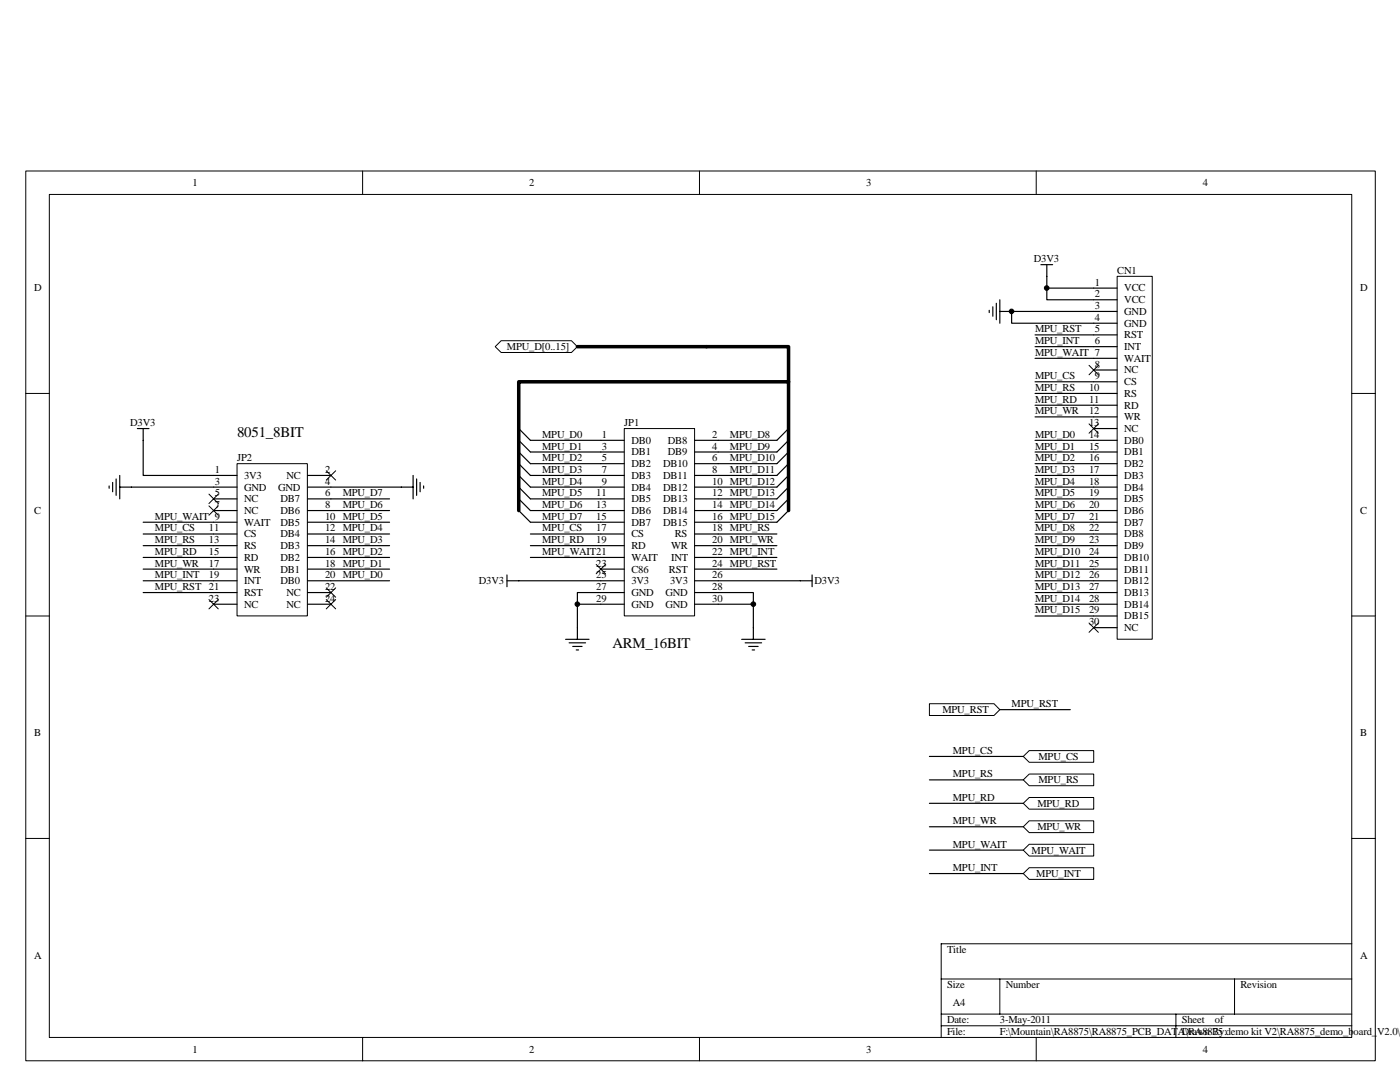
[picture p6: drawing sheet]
<svg xmlns="http://www.w3.org/2000/svg" width="279mm" height="216mm" viewBox="0 0 279 216" stroke-linecap="round" stroke-linejoin="round" font-family="sans-serif">
<g fill="none" stroke="#000" stroke-width=".2">
<path d="M5.1 34.1h269.4v177.6h-269.4zM9.8 38.8h260v168.2h-260zM72.4 34.1v4.7M139.6 34.1v4.7M206.8 34.1v4.7M5.1 78.5h4.7M269.8 78.5h4.7M5.1 122.9h4.7M269.8 122.9h4.7M5.1 167.3h4.7M269.8 167.3h4.7M187.8 195.3h82"/>
<path d="M199.5 195.3v7.1M246.4 195.3v7.1M269.8 188.3h-82v18.7M72.4 207v4.7M139.6 207v4.7M187.8 202.4h82M187.8 204.7h82M206.8 207v4.7M234.7 202.4v4.6"/>
</g>
<g fill="#fff" stroke="#000" stroke-width=".2">
<path d="M100 68h14l1.2 1.2-1.2 1.1h-14l-1.2-1.1z" fill-rule="evenodd"/>
<path d="M204.2 150.9l1.2-1.1h12.9v2.3h-12.9z" fill-rule="evenodd"/>
<path d="M204.2 155.6l1.2-1.1h12.9v2.3h-12.9z" fill-rule="evenodd"/>
<path d="M204.2 160.3l1.2-1.2h12.9v2.4h-12.9z" fill-rule="evenodd"/>
<path d="M205.4 163.8h12.9v2.3h-12.9l-1.2-1.1z" fill-rule="evenodd"/>
<path d="M204.2 169.6l1.2-1.1h12.9v2.3h-12.9z" fill-rule="evenodd"/>
<path d="M204.2 174.3l1.2-1.2h12.9v2.4h-12.9z" fill-rule="evenodd"/>
</g>
<path d="M185.5 150.9h18.7M185.5 155.6h18.7M185.5 160.3h18.7M185.5 165h18.7M185.5 169.6h18.7M185.5 174.3h18.7" fill="none" stroke="#000" stroke-width=".23"/>
<path d="M185.5 140.4h12.9l1.1 1.2-1.1 1.2h-12.9z" fill-rule="evenodd" fill="#fff" stroke="#000" stroke-width=".2"/>
<path d="M199.5 141.6h14.1" fill="none" stroke="#000" stroke-width=".23"/>
<path d="M124.6 85.5h14v37.4h-14z" fill="#fff"/>
<path d="M124.6 85.5h14v37.4h-14z" fill="none" stroke="#000" stroke-width=".2"/>
<g fill="none" stroke="#000" stroke-width=".23">
<path d="M119.9 87.9h4.7M119.9 90.2h4.7M119.9 92.5h4.7M119.9 94.9h4.7M119.9 97.2h4.7M119.9 99.5h4.7M138.6 87.9h4.7M138.6 90.2h4.7M138.6 92.5h4.7M138.6 94.9h4.7M138.6 97.2h4.7M138.6 99.5h4.7"/>
<path d="M119.9 101.9h4.7M119.9 104.2h4.7M119.9 106.6h4.7M119.9 108.9h4.7M119.9 111.2h4.7M119.9 113.6h4.7M119.9 115.9h4.7M119.9 118.2h4.7M138.6 101.9h4.7M138.6 104.2h4.7M138.6 106.6h4.7M138.6 108.9h4.7"/>
<path d="M138.6 111.2h4.7M138.6 113.6h4.7M138.6 115.9h4.7M138.6 118.2h4.7M119.9 120.6h4.7M138.6 120.6h4.7"/>
</g>
<path d="M47.3 92.5h14v30.4h-14z" fill="#fff"/>
<g fill="none" stroke="#000" stroke-width=".2">
<path d="M41.7 98.6l1.9 1.9M43.6 98.6l-1.9 1.9M47.3 92.5h14v30.4h-14zM65.1 93.9l1.9 1.9M67 93.9l-1.9 1.9M41.7 100.9l1.9 1.9M41.7 119.6l1.9 1.9M43.6 100.9l-1.9 1.9M43.6 119.6l-1.9 1.9M65.1 119.6l1.9 1.9M65.1 117.3l1.9 1.9M67 119.6l-1.9 1.9"/>
<path d="M67 117.3l-1.9 1.9M119 112.6l1.8 1.9M120.8 112.6l-1.8 1.9"/>
</g>
<g fill="none" stroke="#000" stroke-width=".23">
<path d="M21.8 97v.4M22.5 96.3v1.8M23.2 95.6v3.2M23.9 97.2h23.4M23.9 94.9v4.6M27.4 85.5h2.3M28.6 85.5v9.4h18.7M42.6 99.5h4.7M61.4 94.9h4.6M61.4 97.2h21M61.4 99.5h16.3M82.4 94.9v4.6"/>
<path d="M83.1 95.6v3.2M83.8 96.3v1.8M84.5 97v.4M105.9 94.9h14M105.9 97.2h14M105.9 99.5h14M105.9 87.9h14M105.9 90.2h14M105.9 92.5h14M143.3 94.9h11.7M143.3 97.2h11.7M143.3 99.5h11.7"/>
<path d="M143.3 87.9h11.7M143.3 90.2h11.7M143.3 92.5h11.7M28.6 104.2h18.7M28.6 106.6h18.7M28.6 108.9h18.7M28.6 111.2h18.7M28.6 113.6h18.7M28.6 115.9h18.7M28.6 118.2h18.7M42.6 101.9h4.7M61.4 101.9h16.3"/>
<path d="M61.4 104.2h16.3M61.4 106.6h16.3M61.4 108.9h16.3M61.4 111.2h16.3M61.4 113.6h16.3M61.4 115.9h16.3M61.4 118.2h4.6M101.2 115.9h18.7M101.2 114.7v2.4M105.9 101.9h14M105.9 104.2h14M105.9 106.6h14"/>
<path d="M105.9 108.9h14M105.9 111.2h14M119.9 118.2h-4.7v9.4M143.3 118.2h7v9.4M143.3 101.9h11.7M143.3 104.2h11.7M143.3 106.6h11.7M143.3 108.9h11.7M143.3 111.2h11.7M143.3 113.6h11.7M143.3 115.9h18.8M162.1 114.7v2.4"/>
<path d="M42.6 120.6h4.7M61.4 120.6h4.6M112.9 127.6h4.7M113.6 128.3h3.3M114.3 129h1.9M115 129.7h.5M115.2 120.6h4.7M143.3 120.6h7M148 127.6h4.7M148.7 128.3h3.3M149.4 129h1.9M150.1 129.7h.5"/>
</g>
<path d="M223 55.2h7v72.4h-7z" fill="#fff"/>
<path d="M222.9 55.1h7.1v72.5h-7.1zM217.3 72.9l1.9 1.9M219.2 72.9l-1.9 1.9M217.3 84.6l1.9 1.8M219.2 84.6l-1.9 1.8M217.3 124.3l1.9 1.9M219.2 124.3l-1.9 1.9" fill="none" stroke="#000" stroke-width=".2"/>
<g fill="none" stroke="#000" stroke-width=".23">
<path d="M199.5 59.8v4.7M207.7 52.8h2.4M208.9 52.8v4.7h14M208.9 57.5v2.3h14M197.4 61.9v.5M198.1 61.2v1.9M198.8 60.5v3.3M199.5 62.1h2.4M206.6 66.8h16.3M206.6 69.2h16.3M206.6 71.5h16.3M206.6 76.2h16.3"/>
<path d="M206.6 78.5h16.3M218.3 73.8h4.6M222.9 62.1h-21v2.4h21M103.5 85.5l2.4 2.4M103.5 87.9l2.4 2.3M103.5 90.2l2.4 2.3M103.5 92.5l2.4 2.4M103.5 94.9l2.4 2.3M103.5 97.2l2.4 2.3M103.5 99.5l2.4 2.4M157.4 85.5l-2.4 2.4M157.4 87.9l-2.4 2.3"/>
<path d="M157.4 90.2l-2.4 2.3M157.4 92.5l-2.4 2.4M157.4 94.9l-2.4 2.3M157.4 97.2l-2.4 2.3M157.4 99.5l-2.4 2.4M206.6 80.9h16.3M206.6 83.2h16.3M206.6 87.9h16.3M206.6 90.2h16.3M206.6 92.5h16.3M206.6 94.9h16.3M206.6 97.2h16.3"/>
<path d="M206.6 99.5h16.3M218.3 85.5h4.6M103.5 101.9l2.4 2.3M157.4 101.9l-2.4 2.3M206.6 101.9h16.3M206.6 104.2h16.3M206.6 106.6h16.3M206.6 108.9h16.3M206.6 111.2h16.3M206.6 113.6h16.3M206.6 115.9h16.3M206.6 118.2h16.3"/>
<path d="M206.6 120.6h16.3M206.6 122.9h16.3M218.3 125.2h4.6"/>
</g>
<path d="M115.2 69.2h42.2v32.7M157.4 76.2h-53.9v25.7" fill="none" stroke="#000" stroke-width=".7"/>
<g fill="#000" stroke="#000" stroke-width=".2">
<circle cx="208.9" cy="57.5" r=".46"/>
<circle cx="201.9" cy="62.1" r=".46"/>
<circle cx="115.2" cy="120.6" r=".46"/>
<circle cx="150.3" cy="120.6" r=".46"/>
</g>
<g font-size="3">
<text x="47.3" y="87.1">8051_8BIT</text>
<text x="122.3" y="129.2">ARM_16BIT</text>
</g>
<g font-size="2.1">
<text x="38.4" y="37.1">1</text>
<text x="105.6" y="37.1">2</text>
<text x="172.8" y="37.1">3</text>
<text x="240.1" y="37.1">4</text>
<text x="206.3" y="52.3">D3V3</text>
<text x="6.8" y="58.1">D</text>
<text x="218.5" y="57">1</text>
<text x="218.5" y="59.3">2</text>
<text x="222.9" y="54.7">CN1</text>
<text x="224.4" y="58.1">VCC</text>
<text x="271.4" y="58.1">D</text>
<text x="218.5" y="61.7">3</text>
<text x="218.5" y="64">4</text>
<text x="224.4" y="60.5">VCC</text>
<text x="224.4" y="62.8">GND</text>
<text x="224.4" y="65.2">GND</text>
<text x="101.2" y="69.8">MPU_D[0..15]</text>
<text x="206.6" y="66.3">MPU_RST</text>
<text x="206.6" y="68.7">MPU_INT</text>
<text x="206.6" y="71">MPU_WAIT 7</text>
<text x="218.5" y="66.3">5</text>
<text x="218.5" y="68.7">6</text>
<text x="224.4" y="67.5">RST</text>
<text x="224.4" y="69.8">INT</text>
<text x="206.6" y="75.7">MPU_CS</text>
<text x="218.5" y="73.3">8</text>
<text x="218.5" y="75.7">9</text>
<text x="224.4" y="72.2">WAIT</text>
<text x="224.4" y="74.5">NC</text>
<text x="224.4" y="76.9">CS</text>
<text x="206.6" y="78">MPU_RS</text>
<text x="206.6" y="80.3">MPU_RD</text>
<text x="206.6" y="82.7">MPU_WR</text>
<text x="217.3" y="78">10</text>
<text x="217.3" y="80.3">11</text>
<text x="217.3" y="82.7">12</text>
<text x="224.4" y="79.2">RS</text>
<text x="224.4" y="81.5">RD</text>
<text x="224.4" y="83.9">WR</text>
<text x="26" y="85">D3V3</text>
<text x="108.2" y="87.4">MPU_D0</text>
<text x="108.2" y="89.7">MPU_D1</text>
<text x="120.1" y="87.4">1</text>
<text x="120.1" y="89.7">3</text>
<text x="124.6" y="85">JP1</text>
<text x="126" y="88.5">DB0</text>
<text x="133.3" y="88.5">DB8</text>
<text x="142.2" y="87.4">2</text>
<text x="142.2" y="89.7">4</text>
<text x="145.7" y="87.4">MPU_D8</text>
<text x="145.7" y="89.7">MPU_D9</text>
<text x="206.6" y="87.4">MPU_D0</text>
<text x="206.6" y="89.7">MPU_D1</text>
<text x="217.3" y="85">13</text>
<text x="217.3" y="87.4">14</text>
<text x="217.3" y="89.7">15</text>
<text x="224.4" y="86.2">NC</text>
<text x="224.4" y="88.5">DB0</text>
<text x="42.9" y="94.4">1</text>
<text x="47.3" y="92">JP2</text>
<text x="48.7" y="95.5">3V3</text>
<text x="57.1" y="95.5">NC</text>
<text x="64.9" y="94.4">2</text>
<text x="108.2" y="92">MPU_D2</text>
<text x="108.2" y="94.4">MPU_D3</text>
<text x="120.1" y="92">5</text>
<text x="120.1" y="94.4">7</text>
<text x="126" y="90.9">DB1</text>
<text x="126" y="93.2">DB2</text>
<text x="126" y="95.5">DB3</text>
<text x="132.3" y="93.2">DB10</text>
<text x="132.3" y="95.5">DB11</text>
<text x="133.3" y="90.9">DB9</text>
<text x="142.2" y="92">6</text>
<text x="142.2" y="94.4">8</text>
<text x="145.7" y="92">MPU_D10</text>
<text x="145.7" y="94.4">MPU_D11</text>
<text x="206.6" y="92">MPU_D2</text>
<text x="206.6" y="94.4">MPU_D3</text>
<text x="217.3" y="92">16</text>
<text x="217.3" y="94.4">17</text>
<text x="224.4" y="90.9">DB1</text>
<text x="224.4" y="93.2">DB2</text>
<text x="224.4" y="95.5">DB3</text>
<text x="42.9" y="96.7">3</text>
<text x="42.9" y="99">5</text>
<text x="42.9" y="101.4">7</text>
<text x="48.7" y="97.9">GND</text>
<text x="48.7" y="100.2">NC</text>
<text x="55.5" y="97.9">GND</text>
<text x="56" y="100.2">DB7</text>
<text x="64.9" y="96.7">4</text>
<text x="64.9" y="99">6</text>
<text x="64.9" y="101.4">8</text>
<text x="68.4" y="99">MPU_D7</text>
<text x="68.4" y="101.4">MPU_D6</text>
<text x="108.2" y="96.7">MPU_D4</text>
<text x="108.2" y="99">MPU_D5</text>
<text x="108.2" y="101.4">MPU_D6</text>
<text x="119" y="99">11</text>
<text x="119" y="101.4">13</text>
<text x="120.1" y="96.7">9</text>
<text x="126" y="97.9">DB4</text>
<text x="126" y="100.2">DB5</text>
<text x="132.3" y="97.9">DB12</text>
<text x="132.3" y="100.2">DB13</text>
<text x="142.2" y="96.7">10 MPU_D12</text>
<text x="142.2" y="99">12 MPU_D13</text>
<text x="142.2" y="101.4">14 MPU_D14</text>
<text x="206.6" y="96.7">MPU_D4</text>
<text x="206.6" y="99">MPU_D5</text>
<text x="206.6" y="101.4">MPU_D6</text>
<text x="217.3" y="96.7">18</text>
<text x="217.3" y="99">19</text>
<text x="217.3" y="101.4">20</text>
<text x="224.4" y="97.9">DB4</text>
<text x="224.4" y="100.2">DB5</text>
<text x="6.8" y="102.6">C</text>
<text x="30.9" y="103.7">MPU_WAIT 9</text>
<text x="30.9" y="106">MPU_CS</text>
<text x="41.7" y="106">11</text>
<text x="48.7" y="102.6">NC</text>
<text x="48.7" y="104.9">WAIT</text>
<text x="48.7" y="107.2">CS</text>
<text x="56" y="102.6">DB6</text>
<text x="56" y="104.9">DB5</text>
<text x="56" y="107.2">DB4</text>
<text x="64.9" y="103.7">10 MPU_D5</text>
<text x="64.9" y="106">12 MPU_D4</text>
<text x="108.2" y="103.7">MPU_D7</text>
<text x="108.2" y="106">MPU_CS</text>
<text x="119" y="103.7">15</text>
<text x="119" y="106">17</text>
<text x="126" y="102.6">DB6</text>
<text x="126" y="104.9">DB7</text>
<text x="126" y="107.2">CS</text>
<text x="132.3" y="102.6">DB14</text>
<text x="132.3" y="104.9">DB15</text>
<text x="134.7" y="107.2">RS</text>
<text x="142.2" y="103.7">16 MPU_D15</text>
<text x="142.2" y="106">18 MPU_RS</text>
<text x="206.6" y="103.7">MPU_D7</text>
<text x="206.6" y="106">MPU_D8</text>
<text x="217.3" y="103.7">21</text>
<text x="217.3" y="106">22</text>
<text x="224.4" y="102.6">DB6</text>
<text x="224.4" y="104.9">DB7</text>
<text x="224.4" y="107.2">DB8</text>
<text x="271.4" y="102.6">C</text>
<text x="30.9" y="108.4">MPU_RS</text>
<text x="30.9" y="110.7">MPU_RD</text>
<text x="30.9" y="113.1">MPU_WR</text>
<text x="41.7" y="108.4">13</text>
<text x="41.7" y="110.7">15</text>
<text x="41.7" y="113.1">17</text>
<text x="48.7" y="109.6">RS</text>
<text x="48.7" y="111.9">RD</text>
<text x="56" y="109.6">DB3</text>
<text x="56" y="111.9">DB2</text>
<text x="64.9" y="108.4">14 MPU_D3</text>
<text x="64.9" y="110.7">16 MPU_D2</text>
<text x="64.9" y="113.1">18 MPU_D1</text>
<text x="108.2" y="108.4">MPU_RD</text>
<text x="108.2" y="110.7">MPU_WAIT21</text>
<text x="119" y="108.4">19</text>
<text x="119" y="113.1">23</text>
<text x="126" y="109.6">RD</text>
<text x="126" y="111.9">WAIT</text>
<text x="134" y="109.6">WR</text>
<text x="134" y="111.9">INT</text>
<text x="142.2" y="108.4">20 MPU_WR</text>
<text x="142.2" y="110.7">22 MPU_INT</text>
<text x="142.2" y="113.1">24 MPU_RST</text>
<text x="206.6" y="108.4">MPU_D9</text>
<text x="206.6" y="110.7">MPU_D10</text>
<text x="206.6" y="113.1">MPU_D11</text>
<text x="217.3" y="108.4">23</text>
<text x="217.3" y="110.7">24</text>
<text x="217.3" y="113.1">25</text>
<text x="224.4" y="109.6">DB9</text>
<text x="224.4" y="111.9">DB10</text>
<text x="30.9" y="115.4">MPU_INT</text>
<text x="30.9" y="117.7">MPU_RST</text>
<text x="41.7" y="115.4">19</text>
<text x="41.7" y="117.7">21</text>
<text x="48.7" y="114.2">WR</text>
<text x="48.7" y="116.6">INT</text>
<text x="48.7" y="118.9">RST</text>
<text x="56" y="114.2">DB1</text>
<text x="56" y="116.6">DB0</text>
<text x="57.1" y="118.9">NC</text>
<text x="64.9" y="115.4">20 MPU_D0</text>
<text x="64.9" y="117.7">22</text>
<text x="95.5" y="116.6">D3V3</text>
<text x="119" y="115.4">25</text>
<text x="119" y="117.7">27</text>
<text x="126" y="114.2">C86</text>
<text x="126" y="116.6">3V3</text>
<text x="126" y="118.9">GND</text>
<text x="132.8" y="118.9">GND</text>
<text x="133.5" y="114.2">RST</text>
<text x="133.7" y="116.6">3V3</text>
<text x="142.2" y="117.7">28</text>
<text x="142.2" y="115.4">26</text>
<text x="162.5" y="116.6">D3V3</text>
<text x="206.6" y="115.4">MPU_D12</text>
<text x="206.6" y="117.7">MPU_D13</text>
<text x="217.3" y="115.4">26</text>
<text x="217.3" y="117.7">27</text>
<text x="224.4" y="114.2">DB11</text>
<text x="224.4" y="116.6">DB12</text>
<text x="224.4" y="118.9">DB13</text>
<text x="41.7" y="120.1">23</text>
<text x="48.7" y="121.2">NC</text>
<text x="57.1" y="121.2">NC</text>
<text x="64.9" y="120.1">24</text>
<text x="119" y="120.1">29</text>
<text x="126" y="121.2">GND</text>
<text x="132.8" y="121.2">GND</text>
<text x="142.2" y="120.1">30</text>
<text x="206.6" y="120.1">MPU_D14</text>
<text x="206.6" y="122.4">MPU_D15</text>
<text x="217.3" y="120.1">28</text>
<text x="217.3" y="122.4">29</text>
<text x="217.3" y="124.8">30</text>
<text x="224.4" y="121.2">DB14</text>
<text x="224.4" y="123.6">DB15</text>
<text x="224.4" y="125.9">NC</text>
<text x="188.1" y="142.3">MPU_RST</text>
<text x="201.9" y="141.1">MPU_RST</text>
<text x="6.8" y="146.9">B</text>
<text x="271.4" y="146.9">B</text>
<text x="190.2" y="150.5">MPU_CS</text>
<text x="190.2" y="155.1">MPU_RS</text>
<text x="207.3" y="151.6">MPU_CS</text>
<text x="190.2" y="159.8">MPU_RD</text>
<text x="207" y="161">MPU_RD</text>
<text x="207.3" y="156.3">MPU_RS</text>
<text x="190.2" y="164.5">MPU_WR</text>
<text x="207" y="165.6">MPU_WR</text>
<text x="190.2" y="169.1">MPU_WAIT</text>
<text x="190.2" y="173.8">MPU_INT</text>
<text x="205.9" y="170.3">MPU_WAIT</text>
<text x="206.8" y="175">MPU_INT</text>
<text x="6.8" y="191.3">A</text>
<text x="189" y="190.2">Title</text>
<text x="271.4" y="191.3">A</text>
<text x="189" y="197.2">Size</text>
<text x="200.7" y="197.2">Number</text>
<text x="247.6" y="197.2">Revision</text>
<text x="190.2" y="200.7">A4</text>
<text x="189" y="204.2">Date:</text>
<text x="189" y="206.5">File:</text>
<text x="199.5" y="204.2">3-May-2011</text>
<text x="199.5" y="206.5">F:\Mountain\RA8875\RA8875_PCB_DATA\RA8875 demo kit V2\RA8875_demo_board_V2.0\</text>
<text x="235.8" y="204.2">Sheet</text>
<text x="235.8" y="206.5">Drawn By:</text>
<text x="242.4" y="204.2">of</text>
<text x="38.4" y="210">1</text>
<text x="105.6" y="210">2</text>
<text x="172.8" y="210">3</text>
<text x="240.1" y="210">4</text>
</g>
</svg>
